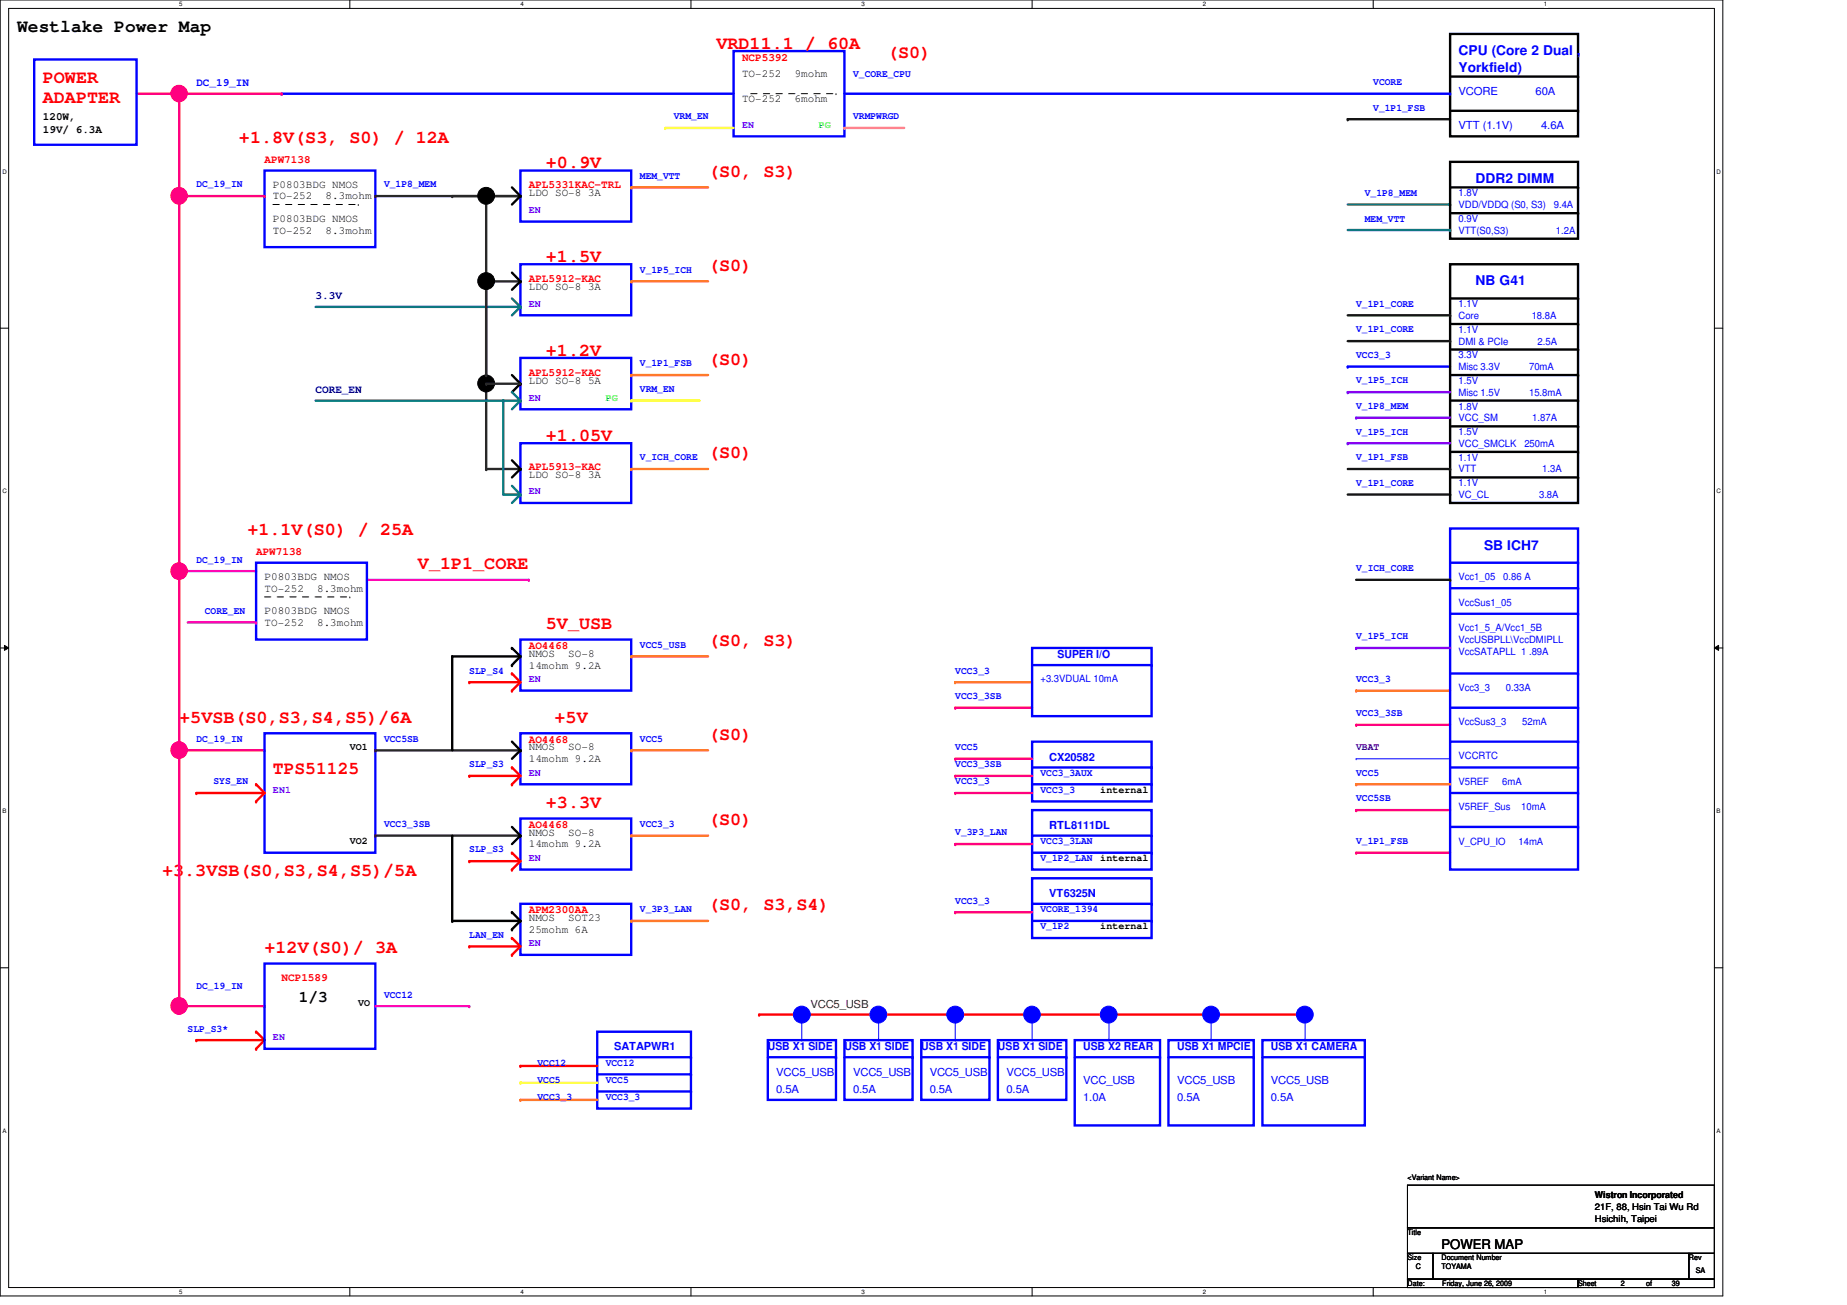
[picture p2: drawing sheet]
<svg xmlns="http://www.w3.org/2000/svg" width="297mm" height="210mm" viewBox="0 0 297 210" stroke-linecap="round" stroke-linejoin="round" font-family="sans-serif">
<path d="M0 0h277.1v208.4h-277.1zM1.4 1.4h274.3v205.7h-274.3z" fill="none" stroke="#000" stroke-width=".16"/>
<g fill="#fff">
<path d="M28.8 .1h.6v1.1h-.6z"/>
<path d="M28.8 207.2h.6v1.1h-.6z"/>
</g>
<path d="M56.3 0v1.4M56.3 207.1v1.3" fill="none" stroke="#000" stroke-width=".16"/>
<g fill="#fff">
<path d="M83.7 .1h.5v1.1h-.5z"/>
<path d="M83.7 207.2h.5v1.1h-.5z"/>
</g>
<path d="M111.1 0v1.4M111.1 207.1v1.3" fill="none" stroke="#000" stroke-width=".16"/>
<g fill="#fff">
<path d="M138.6 .1h.5v1.1h-.5z"/>
<path d="M138.6 207.2h.5v1.1h-.5z"/>
</g>
<path d="M166 0v1.4M166 207.1v1.3" fill="none" stroke="#000" stroke-width=".16"/>
<g fill="#fff">
<path d="M193.4 .1h.6v1.1h-.6z"/>
<path d="M193.4 207.2h.6v1.1h-.6z"/>
</g>
<path d="M220.8 0v1.4M220.8 207.1v1.3" fill="none" stroke="#000" stroke-width=".16"/>
<g fill="#fff">
<path d="M248.3 .1h.5v1.1h-.5z"/>
<path d="M248.3 207.2h.5v1.1h-.5z"/>
<path d="M.4 27.1h.7v1.1h-.7z"/>
<path d="M276.1 27.1h.7v1.1h-.7z"/>
<path d="M.4 78.5h.7v1.1h-.7z"/>
<path d="M276.1 78.5h.7v1.1h-.7z"/>
</g>
<path d="M0 52.8h1.4M275.7 52.8h1.4" fill="none" stroke="#000" stroke-width=".16"/>
<g fill="#fff">
<path d="M.4 129.9h.6v1.1h-.6z"/>
<path d="M276.1 129.9h.6v1.1h-.6z"/>
</g>
<path d="M0 104.2h1.4M.7 103.8l.7 .4-.7 .4zM275.7 104.2l.7-.4v.8zM275.7 104.2h1.4" fill="none" stroke="#000" stroke-width=".16"/>
<path d="M.7 103.8l.7 .4-.7 .4zM275.7 104.2l.7-.4v.8z" fill="#000"/>
<g fill="#fff">
<path d="M.4 181.4h.6v1.1h-.6z"/>
<path d="M276.1 181.4h.6v1.1h-.6z"/>
</g>
<path d="M0 155.7h1.4M275.7 155.7h1.4M226.4 190.6h49.3v6.9h-49.3zM226.4 197.5h49.3v4.1h-49.3zM226.4 201.6h4.1v4.1h-4.1zM226.4 205.7h27.4v1.4h-27.4zM230.5 201.6h41.1v4.1h-41.1zM253.8 205.7h21.9v1.4h-21.9zM271.6 201.6h4.1v4.1h-4.1z" fill="none" stroke="#000" stroke-width=".16"/>
<path d="M166 145.4h19.2" fill="none" stroke="#00f" stroke-width=".38"/>
<circle cx="185.2" cy="145.4" r=".19" fill="#00f"/>
<path d="M166 141.3h19.2v9.6h-19.2zM166 148.1h19.2" fill="none" stroke="#00f" stroke-width=".38"/>
<circle cx="185.2" cy="148.1" r=".19" fill="#00f"/>
<path d="M153.6 146.7h12.4" fill="none" stroke="#ff0080" stroke-width=".38"/>
<circle cx="153.6" cy="146.7" r=".19" fill="#ff0080"/>
<path d="M122.1 163.2h87.8" fill="none" stroke="#f00" stroke-width=".38"/>
<circle cx="122.1" cy="163.2" r=".19" fill="#f00"/>
<path d="M172.8 170.1h13.8" fill="none" stroke="#00f" stroke-width=".38"/>
<circle cx="186.6" cy="170.1" r=".19" fill="#00f"/>
<path d="M148.2 170.1h10.9" fill="none" stroke="#00f" stroke-width=".38"/>
<circle cx="159.1" cy="170.1" r=".19" fill="#00f"/>
<circle cx="178.3" cy="163.2" r="1.35" fill="#00f"/>
<g fill="none" stroke="#00f" stroke-width=".16">
<path d="M178.3 167.3h.1M178.3 163.2v4.1M194.8 167.3h.1M194.8 163.2v4.1"/>
<circle cx="178.3" cy="163.2" r="1.35"/>
</g>
<path d="M148.2 167.3h10.9v9.6h-10.9zM172.8 167.3h13.8v13.7h-13.8z" fill="none" stroke="#00f" stroke-width=".38"/>
<circle cx="194.8" cy="163.2" r="1.35" fill="#00f"/>
<circle cx="194.8" cy="163.2" r="1.35" fill="none" stroke="#00f" stroke-width=".16"/>
<path d="M28.8 91.9h12.4" fill="none" stroke="#f0f" stroke-width=".38"/>
<circle cx="41.2" cy="91.9" r=".19" fill="#f0f"/>
<path d="M59 93.3h26" fill="none" stroke="#f0f" stroke-width=".38"/>
<circle cx="85" cy="93.3" r=".19" fill="#f0f"/>
<path d="M42.5 96h13.8M56.3 96h.1" fill="none" stroke="#000" stroke-width=".16" stroke-dasharray="1 1 1 1 1 1 1 1"/>
<path d="M41.2 90.5h17.8v12.4h-17.8z" fill="none" stroke="#00f" stroke-width=".38"/>
<path d="M30.2 100.1h11" fill="none" stroke="#f0f" stroke-width=".38"/>
<circle cx="41.2" cy="100.1" r=".19" fill="#f0f"/>
<path d="M43.9 32.9h13.7M57.6 32.9h.1" fill="none" stroke="#000" stroke-width=".16" stroke-dasharray="1 1 1 1 1 1 1 1"/>
<path d="M42.5 27.4h17.9v12.4h-17.9z" fill="none" stroke="#00f" stroke-width=".38"/>
<path d="M31.6 167.3h10.9" fill="none" stroke="#f00" stroke-width=".38"/>
<circle cx="31.6" cy="167.3" r=".19" fill="#f00"/>
<path d="M41.2 165.9l1.3 1.4" fill="none" stroke="#f00" stroke-width=".38"/>
<circle cx="41.2" cy="165.9" r=".19" fill="#f00"/>
<path d="M42.5 167.3l-1.3 1.4" fill="none" stroke="#f00" stroke-width=".38"/>
<circle cx="41.2" cy="168.7" r=".19" fill="#f00"/>
<path d="M28.8 31.5h13.7" fill="none" stroke="#ff0080" stroke-width=".38"/>
<circle cx="42.5" cy="31.5" r=".19" fill="#ff0080"/>
<path d="M60.4 31.5h23.3" fill="none" stroke="#400040" stroke-width=".38"/>
<circle cx="60.4" cy="31.5" r=".19" fill="#400040"/>
<path d="M83.7 42.5h17.8v8.2h-17.8z" fill="none" stroke="#00f" stroke-width=".38"/>
<path d="M101.5 45.3h12.4" fill="none" stroke="#ff8000" stroke-width=".38"/>
<circle cx="101.5" cy="45.3" r=".19" fill="#ff8000"/>
<path d="M83.7 57.6h17.8v8.2h-17.8z" fill="none" stroke="#00f" stroke-width=".38"/>
<path d="M101.5 60.3h12.4" fill="none" stroke="#ff8000" stroke-width=".38"/>
<circle cx="101.5" cy="60.3" r=".19" fill="#ff8000"/>
<path d="M83.7 71.3h17.8v9.6h-17.8z" fill="none" stroke="#00f" stroke-width=".38"/>
<path d="M101.5 75.4h12.4" fill="none" stroke="#ff8000" stroke-width=".38"/>
<circle cx="101.5" cy="75.4" r=".19" fill="#ff8000"/>
<path d="M78.2 45.3v30.1" fill="none" stroke="#400040" stroke-width=".38"/>
<circle cx="78.2" cy="75.4" r=".19" fill="#400040"/>
<path d="M78.2 45.3h5.5" fill="none" stroke="#400040" stroke-width=".38"/>
<circle cx="78.2" cy="45.3" r=".19" fill="#400040"/>
<path d="M78.2 75.4h5.5" fill="none" stroke="#400040" stroke-width=".38"/>
<circle cx="78.2" cy="75.4" r=".19" fill="#400040"/>
<circle cx="78.2" cy="61.7" r="1.35" fill="#000"/>
<circle cx="78.2" cy="61.7" r="1.35" fill="none" stroke="#000" stroke-width=".16"/>
<path d="M82.3 60.3l1.4 1.4-1.4 1.4M82.3 74l1.4 1.4-1.4 1.4" fill="none" stroke="#000" stroke-width=".38"/>
<g fill="#000">
<circle cx="83.7" cy="75.4" r=".19"/>
<circle cx="83.7" cy="61.7" r=".19"/>
</g>
<path d="M80.9 64.4v15.1" fill="none" stroke="#008080" stroke-width=".38"/>
<circle cx="80.9" cy="64.4" r=".19" fill="#008080"/>
<path d="M50.8 49.4h32.9" fill="none" stroke="#008080" stroke-width=".38"/>
<circle cx="83.7" cy="49.4" r=".19" fill="#008080"/>
<path d="M82.3 78.1l1.4 1.4" fill="none" stroke="#008080" stroke-width=".38"/>
<circle cx="83.7" cy="79.5" r=".19" fill="#008080"/>
<path d="M83.7 79.5l-1.4 1.4" fill="none" stroke="#008080" stroke-width=".38"/>
<circle cx="83.7" cy="79.5" r=".19" fill="#008080"/>
<path d="M82.3 63.1l1.4 1.3" fill="none" stroke="#008080" stroke-width=".38"/>
<circle cx="83.7" cy="64.4" r=".19" fill="#008080"/>
<path d="M83.7 64.4l-1.4 1.4" fill="none" stroke="#008080" stroke-width=".38"/>
<circle cx="83.7" cy="64.4" r=".19" fill="#008080"/>
<path d="M82.3 48l1.4 1.4" fill="none" stroke="#008080" stroke-width=".38"/>
<circle cx="83.7" cy="49.4" r=".19" fill="#008080"/>
<path d="M83.7 49.4l-1.4 1.3" fill="none" stroke="#008080" stroke-width=".38"/>
<circle cx="83.7" cy="49.4" r=".19" fill="#008080"/>
<path d="M80.9 64.4h2.8" fill="none" stroke="#008080" stroke-width=".38"/>
<circle cx="83.7" cy="64.4" r=".19" fill="#008080"/>
<path d="M101.5 64.4h11" fill="none" stroke="#ff0" stroke-width=".38"/>
<circle cx="101.5" cy="64.4" r=".19" fill="#ff0"/>
<path d="M83.7 27.4h17.8v8.2h-17.8z" fill="none" stroke="#00f" stroke-width=".38"/>
<path d="M101.5 30.1h12.4" fill="none" stroke="#ff8000" stroke-width=".38"/>
<circle cx="101.5" cy="30.1" r=".19" fill="#ff8000"/>
<path d="M78.2 31.5v28.8" fill="none" stroke="#400040" stroke-width=".38"/>
<circle cx="78.2" cy="60.3" r=".19" fill="#400040"/>
<path d="M72.7 31.5h11" fill="none" stroke="#400040" stroke-width=".38"/>
<circle cx="72.7" cy="31.5" r=".19" fill="#400040"/>
<path d="M82.3 30.1l1.4 1.4" fill="none" stroke="#000" stroke-width=".38"/>
<circle cx="83.7" cy="31.5" r=".19" fill="#000"/>
<circle cx="28.8" cy="15" r="1.33" fill="#ff0080"/>
<circle cx="28.8" cy="15" r="1.33" fill="none" stroke="#ff0080" stroke-width=".16"/>
<path d="M83.7 31.5l-1.4 1.4" fill="none" stroke="#000" stroke-width=".38"/>
<circle cx="83.7" cy="31.5" r=".19" fill="#000"/>
<g fill="#000">
<circle cx="78.2" cy="31.5" r="1.35"/>
<circle cx="78.2" cy="45.2" r="1.35"/>
</g>
<g fill="none" stroke="#000" stroke-width=".16">
<circle cx="78.2" cy="31.5" r="1.35"/>
<circle cx="78.2" cy="45.2" r="1.35"/>
</g>
<path d="M50.8 64.4h30.1" fill="none" stroke="#008080" stroke-width=".38"/>
<circle cx="80.9" cy="64.4" r=".19" fill="#008080"/>
<path d="M80.9 79.5h2.8" fill="none" stroke="#008080" stroke-width=".38"/>
<circle cx="83.7" cy="79.5" r=".19" fill="#008080"/>
<path d="M82.3 43.9l1.4 1.4-1.4 1.3" fill="none" stroke="#000" stroke-width=".38"/>
<circle cx="83.7" cy="45.3" r=".19" fill="#000"/>
<path d="M78.2 61.7h5.5" fill="none" stroke="#400040" stroke-width=".38"/>
<circle cx="78.2" cy="61.7" r=".19" fill="#400040"/>
<path d="M83.7 117.9h17.8v8.3h-17.8z" fill="none" stroke="#00f" stroke-width=".38"/>
<path d="M28.8 120.7h13.7" fill="none" stroke="#ff0080" stroke-width=".38"/>
<circle cx="42.5" cy="120.7" r=".19" fill="#ff0080"/>
<path d="M42.5 117.9h17.9v19.3h-17.9z" fill="none" stroke="#00f" stroke-width=".38"/>
<path d="M60.4 120.7h23.3" fill="none" stroke="#400040" stroke-width=".38"/>
<circle cx="60.4" cy="120.7" r=".19" fill="#400040"/>
<path d="M83.7 131.7h17.8v8.2h-17.8z" fill="none" stroke="#00f" stroke-width=".38"/>
<path d="M101.5 134.4h12.4" fill="none" stroke="#ff8000" stroke-width=".38"/>
<circle cx="101.5" cy="134.4" r=".19" fill="#ff8000"/>
<path d="M31.6 127.6h10.9" fill="none" stroke="#f00" stroke-width=".38"/>
<circle cx="31.6" cy="127.6" r=".19" fill="#f00"/>
<path d="M60.4 134.4h23.3" fill="none" stroke="#400040" stroke-width=".38"/>
<circle cx="60.4" cy="134.4" r=".19" fill="#400040"/>
<path d="M101.5 120.7h12.4" fill="none" stroke="#ff8000" stroke-width=".38"/>
<circle cx="101.5" cy="120.7" r=".19" fill="#ff8000"/>
<path d="M75.5 138.5h8.2" fill="none" stroke="#f00" stroke-width=".38"/>
<circle cx="75.5" cy="138.5" r=".19" fill="#f00"/>
<path d="M82.3 119.3l1.4 1.4-1.4 1.3M82.3 133l1.4 1.4-1.4 1.4" fill="none" stroke="#000" stroke-width=".38"/>
<g fill="#000">
<circle cx="83.7" cy="134.4" r=".19"/>
<circle cx="83.7" cy="120.7" r=".19"/>
</g>
<path d="M82.3 123.4l1.4 1.4" fill="none" stroke="#f00" stroke-width=".38"/>
<circle cx="82.3" cy="123.4" r=".19" fill="#f00"/>
<path d="M83.7 124.8l-1.4 1.4" fill="none" stroke="#f00" stroke-width=".38"/>
<circle cx="82.3" cy="126.2" r=".19" fill="#f00"/>
<path d="M82.3 137.2l1.4 1.3" fill="none" stroke="#f00" stroke-width=".38"/>
<circle cx="82.3" cy="137.2" r=".19" fill="#f00"/>
<path d="M83.7 138.5l-1.4 1.4" fill="none" stroke="#f00" stroke-width=".38"/>
<circle cx="82.3" cy="139.9" r=".19" fill="#f00"/>
<path d="M41.2 126.2l1.3 1.4" fill="none" stroke="#f00" stroke-width=".38"/>
<circle cx="41.2" cy="126.2" r=".19" fill="#f00"/>
<path d="M42.5 127.6l-1.3 1.3" fill="none" stroke="#f00" stroke-width=".38"/>
<circle cx="41.2" cy="128.9" r=".19" fill="#f00"/>
<path d="M75.5 124.8h8.2" fill="none" stroke="#f00" stroke-width=".38"/>
<circle cx="75.5" cy="124.8" r=".19" fill="#f00"/>
<circle cx="28.8" cy="31.5" r="1.35" fill="#ff0080"/>
<circle cx="28.8" cy="31.5" r="1.35" fill="none" stroke="#ff0080" stroke-width=".16"/>
<circle cx="28.8" cy="120.6" r="1.35" fill="#ff0080"/>
<circle cx="28.8" cy="120.6" r="1.35" fill="none" stroke="#ff0080" stroke-width=".16"/>
<path d="M45.3 15.1h72.7" fill="none" stroke="#00f" stroke-width=".38"/>
<circle cx="45.3" cy="15.1" r=".19" fill="#00f"/>
<path d="M28.8 15.1v146.7" fill="none" stroke="#ff0080" stroke-width=".38"/>
<circle cx="28.8" cy="161.8" r=".19" fill="#ff0080"/>
<path d="M22 15.1h23.3" fill="none" stroke="#ff0080" stroke-width=".38"/>
<circle cx="45.3" cy="15.1" r=".19" fill="#ff0080"/>
<path d="M5.5 9.6h16.5v13.7h-16.5zM118 8.2h17.8v13.7h-17.8z" fill="none" stroke="#00f" stroke-width=".38"/>
<path d="M120.7 15.1h13.7M134.4 15.1h.1" fill="none" stroke="#000" stroke-width=".16" stroke-dasharray="1 1 1 1 1 1 1 1"/>
<circle cx="28.8" cy="161.8" r="1.35" fill="#ff0080"/>
<circle cx="28.8" cy="161.8" r="1.35" fill="none" stroke="#ff0080" stroke-width=".16"/>
<path d="M28.8 161.8h13.7" fill="none" stroke="#ff0080" stroke-width=".38"/>
<circle cx="42.5" cy="161.8" r=".19" fill="#ff0080"/>
<path d="M42.5 155h17.9v13.7h-17.9z" fill="none" stroke="#00f" stroke-width=".38"/>
<path d="M107 20.6h11" fill="none" stroke="#ff0" stroke-width=".38"/>
<circle cx="107" cy="20.6" r=".19" fill="#ff0"/>
<path d="M135.8 20.6h9.6" fill="none" stroke="#ff8080" stroke-width=".38"/>
<circle cx="135.8" cy="20.6" r=".19" fill="#ff8080"/>
<path d="M60.4 161.8h15.1" fill="none" stroke="#f0f" stroke-width=".38"/>
<circle cx="75.5" cy="161.8" r=".19" fill="#f0f"/>
<path d="M96.1 170.1h15" fill="none" stroke="#00f" stroke-width=".38"/>
<circle cx="111.1" cy="170.1" r=".19" fill="#00f"/>
<path d="M96.1 165.9h15v12.4h-15zM96.1 175.6h15" fill="none" stroke="#00f" stroke-width=".38"/>
<circle cx="111.1" cy="175.6" r=".19" fill="#00f"/>
<path d="M83.7 171.4h12.4" fill="none" stroke="#f00" stroke-width=".38"/>
<circle cx="83.7" cy="171.4" r=".19" fill="#f00"/>
<path d="M83.7 174.2h12.4" fill="none" stroke="#ff0" stroke-width=".38"/>
<circle cx="83.7" cy="174.2" r=".19" fill="#ff0"/>
<path d="M96.1 172.8h15" fill="none" stroke="#00f" stroke-width=".38"/>
<circle cx="111.1" cy="172.8" r=".19" fill="#00f"/>
<path d="M218.1 111.1h15.1" fill="none" stroke="#ff8000" stroke-width=".38"/>
<circle cx="218.1" cy="111.1" r=".19" fill="#ff8000"/>
<path d="M216.7 59h16.5" fill="none" stroke="#00f" stroke-width=".38"/>
<circle cx="216.7" cy="59" r=".19" fill="#00f"/>
<path d="M216.7 79.5h16.5" fill="none" stroke="#004000" stroke-width=".38"/>
<circle cx="233.2" cy="79.5" r=".19" fill="#004000"/>
<path d="M216.7 32.9h16.5" fill="none" stroke="#008080" stroke-width=".38"/>
<circle cx="233.2" cy="32.9" r=".19" fill="#008080"/>
<path d="M218.1 130.3h15.1" fill="none" stroke="#ff0080" stroke-width=".38"/>
<circle cx="218.1" cy="130.3" r=".19" fill="#ff0080"/>
<path d="M218.1 137.2h15.1" fill="none" stroke="#ff0080" stroke-width=".38"/>
<circle cx="218.1" cy="137.2" r=".19" fill="#ff0080"/>
<path d="M153.6 113.8h12.4" fill="none" stroke="#ff0080" stroke-width=".38"/>
<circle cx="153.6" cy="113.8" r=".19" fill="#ff0080"/>
<path d="M153.6 109.7h12.4" fill="none" stroke="#ff8000" stroke-width=".38"/>
<circle cx="153.6" cy="109.7" r=".19" fill="#ff8000"/>
<path d="M218.1 122h.1M218.1 122h15.1" fill="none" stroke="#00f" stroke-width=".16"/>
<path d="M216.7 19.2h16.5" fill="none" stroke="#004000" stroke-width=".38"/>
<circle cx="216.7" cy="19.2" r=".19" fill="#004000"/>
<path d="M218.1 116.6h15.1" fill="none" stroke="#ff0080" stroke-width=".38"/>
<circle cx="218.1" cy="116.6" r=".19" fill="#ff0080"/>
<path d="M233.2 5.5h20.6v16.4h-20.6zM233.2 30.1h20.6" fill="none" stroke="#000" stroke-width=".38"/>
<circle cx="253.8" cy="30.1" r=".19" fill="#000"/>
<path d="M233.2 127.6h20.6" fill="none" stroke="#00f" stroke-width=".38"/>
<circle cx="253.8" cy="127.6" r=".19" fill="#00f"/>
<path d="M233.2 12.3h20.6M233.2 56.2h20.6M233.2 72.7h20.6" fill="none" stroke="#000" stroke-width=".38"/>
<g fill="#000">
<circle cx="253.8" cy="12.3" r=".19"/>
<circle cx="253.8" cy="56.2" r=".19"/>
<circle cx="253.8" cy="72.7" r=".19"/>
</g>
<path d="M233.2 94.6h20.6M166 104.2h19.2v11h-19.2z" fill="none" stroke="#00f" stroke-width=".38"/>
<circle cx="253.8" cy="94.6" r=".19" fill="#00f"/>
<path d="M233.2 17.8h20.6M233.2 26h20.6v12.4h-20.6zM233.2 42.5h20.6v38.4h-20.6zM233.2 64.4h20.6M233.2 68.6h20.6" fill="none" stroke="#000" stroke-width=".38"/>
<path d="M233.2 85h20.6v54.9h-20.6zM233.2 108.3h20.6" fill="none" stroke="#00f" stroke-width=".38"/>
<g fill="#000">
<circle cx="253.8" cy="17.8" r=".19"/>
<circle cx="253.8" cy="64.4" r=".19"/>
<circle cx="253.8" cy="68.6" r=".19"/>
</g>
<circle cx="253.8" cy="108.3" r=".19" fill="#00f"/>
<path d="M135.8 15.1h97.4" fill="none" stroke="#00f" stroke-width=".38"/>
<circle cx="233.2" cy="15.1" r=".19" fill="#00f"/>
<path d="M233.2 34.3h20.6" fill="none" stroke="#000" stroke-width=".38"/>
<circle cx="253.8" cy="34.3" r=".19" fill="#000"/>
<path d="M233.2 119.3h20.6" fill="none" stroke="#00f" stroke-width=".38"/>
<circle cx="253.8" cy="119.3" r=".19" fill="#00f"/>
<path d="M166 107h19.2" fill="none" stroke="#00f" stroke-width=".38"/>
<circle cx="185.2" cy="107" r=".19" fill="#00f"/>
<path d="M233.2 133h20.6" fill="none" stroke="#00f" stroke-width=".38"/>
<circle cx="253.8" cy="133" r=".19" fill="#00f"/>
<path d="M233.2 48h20.6M233.2 60.3h20.6" fill="none" stroke="#000" stroke-width=".38"/>
<g fill="#000">
<circle cx="253.8" cy="48" r=".19"/>
<circle cx="253.8" cy="60.3" r=".19"/>
</g>
<path d="M233.2 113.8h20.6" fill="none" stroke="#00f" stroke-width=".38"/>
<circle cx="253.8" cy="113.8" r=".19" fill="#00f"/>
<path d="M233.2 52.1h20.6M233.2 76.8h20.6" fill="none" stroke="#000" stroke-width=".38"/>
<g fill="#000">
<circle cx="253.8" cy="52.1" r=".19"/>
<circle cx="253.8" cy="76.8" r=".19"/>
</g>
<path d="M218.1 93.3h15.1" fill="none" stroke="#004000" stroke-width=".38"/>
<circle cx="233.2" cy="93.3" r=".19" fill="#004000"/>
<path d="M233.2 90.5h20.6" fill="none" stroke="#00f" stroke-width=".38"/>
<circle cx="253.8" cy="90.5" r=".19" fill="#00f"/>
<path d="M233.2 123.4h20.6" fill="none" stroke="#00f" stroke-width=".38"/>
<circle cx="253.8" cy="123.4" r=".19" fill="#00f"/>
<path d="M216.7 75.4h16.5" fill="none" stroke="#004000" stroke-width=".38"/>
<circle cx="233.2" cy="75.4" r=".19" fill="#004000"/>
<path d="M216.7 54.9h16.5" fill="none" stroke="#004000" stroke-width=".38"/>
<circle cx="233.2" cy="54.9" r=".19" fill="#004000"/>
<path d="M216.7 50.7h16.5" fill="none" stroke="#004000" stroke-width=".38"/>
<circle cx="233.2" cy="50.7" r=".19" fill="#004000"/>
<path d="M216.7 37h16.5" fill="none" stroke="#008080" stroke-width=".38"/>
<circle cx="233.2" cy="37" r=".19" fill="#008080"/>
<path d="M216.7 63.1h16.5" fill="none" stroke="#8000ff" stroke-width=".38"/>
<circle cx="216.7" cy="63.1" r=".19" fill="#8000ff"/>
<path d="M218.1 67.2h15.1" fill="none" stroke="#8000ff" stroke-width=".38"/>
<circle cx="218.1" cy="67.2" r=".19" fill="#8000ff"/>
<path d="M216.7 71.3h16.5" fill="none" stroke="#8000ff" stroke-width=".38"/>
<circle cx="216.7" cy="71.3" r=".19" fill="#8000ff"/>
<path d="M218.1 104.2h15.1" fill="none" stroke="#8000ff" stroke-width=".38"/>
<circle cx="218.1" cy="104.2" r=".19" fill="#8000ff"/>
<circle cx="28.8" cy="91.9" r="1.35" fill="#ff0080"/>
<circle cx="28.8" cy="91.9" r="1.35" fill="none" stroke="#ff0080" stroke-width=".16"/>
<path d="M83.7 176.9h12.4" fill="none" stroke="#ff8000" stroke-width=".38"/>
<circle cx="83.7" cy="176.9" r=".19" fill="#ff8000"/>
<circle cx="153.6" cy="163.2" r="1.35" fill="#00f"/>
<g fill="none" stroke="#00f" stroke-width=".16">
<path d="M153.6 167.3h.1M153.6 163.2v4.1"/>
<circle cx="153.6" cy="163.2" r="1.35"/>
</g>
<circle cx="166" cy="163.2" r="1.35" fill="#00f"/>
<circle cx="166" cy="163.2" r="1.35" fill="none" stroke="#00f" stroke-width=".16"/>
<path d="M187.9 170.1h13.7" fill="none" stroke="#00f" stroke-width=".38"/>
<circle cx="201.6" cy="170.1" r=".19" fill="#00f"/>
<path d="M187.9 167.3h13.7v13.7h-13.7z" fill="none" stroke="#00f" stroke-width=".38"/>
<path d="M209.9 167.3h.1M209.9 163.2v4.1" fill="none" stroke="#00f" stroke-width=".16"/>
<circle cx="209.8" cy="163.2" r="1.35" fill="#00f"/>
<circle cx="209.8" cy="163.2" r="1.35" fill="none" stroke="#00f" stroke-width=".16"/>
<path d="M203 170.1h16.5" fill="none" stroke="#00f" stroke-width=".38"/>
<circle cx="219.5" cy="170.1" r=".19" fill="#00f"/>
<path d="M166 134.4h19.2M203 167.3h16.5v13.7h-16.5z" fill="none" stroke="#00f" stroke-width=".38"/>
<circle cx="185.2" cy="134.4" r=".19" fill="#00f"/>
<path d="M166 130.3h19.2v9.6h-19.2zM166 137.2h19.2" fill="none" stroke="#00f" stroke-width=".38"/>
<circle cx="185.2" cy="137.2" r=".19" fill="#00f"/>
<path d="M166 123.4h19.2" fill="none" stroke="#00f" stroke-width=".38"/>
<circle cx="185.2" cy="123.4" r=".19" fill="#00f"/>
<path d="M166 119.3h19.2v9.6h-19.2zM166 126.2h19.2" fill="none" stroke="#00f" stroke-width=".38"/>
<circle cx="185.2" cy="126.2" r=".19" fill="#00f"/>
<path d="M153.6 122h12.4" fill="none" stroke="#ff0080" stroke-width=".38"/>
<circle cx="153.6" cy="122" r=".19" fill="#ff0080"/>
<path d="M153.6 135.8h12.4" fill="none" stroke="#ff0080" stroke-width=".38"/>
<circle cx="153.6" cy="135.8" r=".19" fill="#ff0080"/>
<path d="M233.2 98.7h20.6" fill="none" stroke="#00f" stroke-width=".38"/>
<circle cx="253.8" cy="98.7" r=".19" fill="#00f"/>
<path d="M218.1 126.2h15.1" fill="none" stroke="#ff8000" stroke-width=".38"/>
<circle cx="218.1" cy="126.2" r=".19" fill="#ff8000"/>
<path d="M83.7 102.9h17.8v8.2h-17.8z" fill="none" stroke="#00f" stroke-width=".38"/>
<path d="M101.5 105.6h12.4" fill="none" stroke="#ff8000" stroke-width=".38"/>
<circle cx="101.5" cy="105.6" r=".19" fill="#ff8000"/>
<path d="M82.3 108.3l1.4 1.4" fill="none" stroke="#f00" stroke-width=".38"/>
<circle cx="82.3" cy="108.3" r=".19" fill="#f00"/>
<path d="M83.7 109.7l-1.4 1.4" fill="none" stroke="#f00" stroke-width=".38"/>
<circle cx="82.3" cy="111.1" r=".19" fill="#f00"/>
<path d="M75.5 109.7h8.2" fill="none" stroke="#f00" stroke-width=".38"/>
<circle cx="75.5" cy="109.7" r=".19" fill="#f00"/>
<path d="M82.3 104.2l1.4 1.4M83.7 105.6h-11v15.1M83.7 105.6l-1.4 1.4" fill="none" stroke="#000" stroke-width=".38"/>
<g fill="#000">
<circle cx="72.7" cy="105.6" r=".19"/>
<circle cx="82.3" cy="104.2" r=".19"/>
<circle cx="82.3" cy="107" r=".19"/>
<circle cx="83.7" cy="105.6" r=".19"/>
</g>
<path d="M153.6 124.8h12.4" fill="none" stroke="#ff0080" stroke-width=".38"/>
<circle cx="153.6" cy="124.8" r=".19" fill="#ff0080"/>
<path d="M153.6 127.6h12.4" fill="none" stroke="#ff0080" stroke-width=".38"/>
<circle cx="153.6" cy="127.6" r=".19" fill="#ff0080"/>
<path d="M83.7 145.4h17.8v8.2h-17.8z" fill="none" stroke="#00f" stroke-width=".38"/>
<path d="M72.7 134.4v13.7h11M82.3 146.7l1.4 1.4M83.7 148.1l-1.4 1.4" fill="none" stroke="#000" stroke-width=".38"/>
<g fill="#000">
<circle cx="72.7" cy="148.1" r=".19"/>
<circle cx="82.3" cy="149.5" r=".19"/>
<circle cx="82.3" cy="146.7" r=".19"/>
<circle cx="83.7" cy="148.1" r=".19"/>
</g>
<path d="M75.5 152.2h8.2" fill="none" stroke="#f00" stroke-width=".38"/>
<circle cx="75.5" cy="152.2" r=".19" fill="#f00"/>
<path d="M83.7 152.2l-1.4 1.4" fill="none" stroke="#f00" stroke-width=".38"/>
<circle cx="82.3" cy="153.6" r=".19" fill="#f00"/>
<path d="M82.3 150.9l1.4 1.3" fill="none" stroke="#f00" stroke-width=".38"/>
<circle cx="82.3" cy="150.9" r=".19" fill="#f00"/>
<path d="M101.5 148.1h12.4" fill="none" stroke="#ff8000" stroke-width=".38"/>
<circle cx="101.5" cy="148.1" r=".19" fill="#ff8000"/>
<path d="M166 167.3h.1M166 163.2v4.1" fill="none" stroke="#00f" stroke-width=".16"/>
<path d="M160.5 170.1h11" fill="none" stroke="#00f" stroke-width=".38"/>
<circle cx="171.5" cy="170.1" r=".19" fill="#00f"/>
<path d="M135.8 170.1h11M160.5 167.3h11v9.6h-11z" fill="none" stroke="#00f" stroke-width=".38"/>
<path d="M141.3 167.3h.1M141.3 163.2v4.1" fill="none" stroke="#00f" stroke-width=".16"/>
<circle cx="146.8" cy="170.1" r=".19" fill="#00f"/>
<path d="M135.8 167.3h11v9.6h-11z" fill="none" stroke="#00f" stroke-width=".38"/>
<circle cx="128.9" cy="163.2" r="1.35" fill="#00f"/>
<g fill="none" stroke="#00f" stroke-width=".16">
<path d="M128.9 167.3h.1M128.9 163.2v4.1"/>
<circle cx="128.9" cy="163.2" r="1.35"/>
</g>
<circle cx="141.3" cy="163.2" r="1.35" fill="#00f"/>
<circle cx="141.3" cy="163.2" r="1.35" fill="none" stroke="#00f" stroke-width=".16"/>
<path d="M123.5 170.1h10.9" fill="none" stroke="#00f" stroke-width=".38"/>
<circle cx="134.4" cy="170.1" r=".19" fill="#00f"/>
<path d="M123.5 167.3h10.9v9.6h-10.9z" fill="none" stroke="#00f" stroke-width=".38"/>
<text font-size="2.9" x="2.7" y="5.1">Westlake Power Map</text>
<g font-size="2.9" fill="#f00">
<text x="115.2" y="7.9">VRD11.1 / 60A</text>
<text x="142.7" y="9.3">(S0)</text>
<text x="6.9" y="13.4">POWER</text>
<text x="6.9" y="16.6">ADAPTER</text>
<text x="38.4" y="23">+1.8V(S3, S0) / 12A</text>
<text x="87.8" y="27.1">+0.9V</text>
<text x="113.9" y="28.4">(S0, S3)</text>
<text x="87.8" y="42.2">+1.5V</text>
<text x="113.9" y="43.6">(S0)</text>
<text x="87.8" y="57.3">+1.2V</text>
<text x="113.9" y="58.6">(S0)</text>
<text x="87.8" y="71">+1.05V</text>
<text x="113.9" y="73.7">(S0)</text>
<text x="39.8" y="86.1">+1.1V(S0) / 25A</text>
<text x="67.2" y="91.6">V_1P1_CORE</text>
<text x="87.8" y="101.1">5V_USB</text>
<text x="113.9" y="103.9">(S0, S3)</text>
<text x="28.8" y="116.2">+5VSB(S0,S3,S4,S5)/6A</text>
<text x="89.2" y="116.2">+5V</text>
<text x="113.9" y="119">(S0)</text>
<text x="43.9" y="124.5">TPS51125</text>
<text x="87.8" y="130">+3.3V</text>
<text x="113.9" y="132.7">(S0)</text>
<text x="26.1" y="140.9">+3.3VSB(S0,S3,S4,S5)/5A</text>
<text x="113.9" y="146.4">(S0, S3,S4)</text>
<text x="42.5" y="153.3">+12V(S0)/ 3A</text>
</g>
<text font-size="2.6" x="48" y="161.2">1/3</text>
<g font-size="2.2" fill="#00f">
<text x="234.6" y="8.9">CPU (Core 2 Dual ,</text>
<text x="234.6" y="11.5">Yorkfield)</text>
<text x="237.3" y="29.5">DDR2 DIMM</text>
<text x="237.3" y="45.9">NB G41</text>
<text x="238.7" y="88.4">SB ICH7</text>
</g>
<text font-size="2.2" x="231.8" y="200.9">POWER MAP</text>
<g font-size="1.8" fill="#f00">
<text x="119.3" y="9.7">NCP5392</text>
<text x="42.5" y="26.2">APW7138</text>
<text x="85" y="30.3">APL5331KAC-TRL</text>
<text x="85" y="45.4">APL5912-KAC</text>
<text x="85" y="60.5">APL5912-KAC</text>
<text x="85" y="75.6">APL5913-KAC</text>
<text x="41.2" y="89.3">APW7138</text>
<text x="85" y="104.4">AO4468</text>
<text x="85" y="119.5">AO4468</text>
<text x="85" y="133.2">AO4468</text>
<text x="85" y="146.9">APM2300AA</text>
<text x="45.3" y="157.9">NCP1589</text>
</g>
<g font-size="1.8" fill="#00f">
<text x="31.6" y="13.8">DC_19_IN</text>
<text x="234.6" y="15.3">VCORE</text>
<text x="247" y="15.3">60A</text>
<text x="234.6" y="20.8">VTT (1.1V)</text>
<text x="247.9" y="20.8">4.6A</text>
<text x="170.1" y="105.9">SUPER I/O</text>
<text x="168.7" y="122.3">CX20582</text>
<text x="168.7" y="133.3">RTL8111DL</text>
<text x="168.7" y="144.3">VT6325N</text>
<text x="98.8" y="169">SATAPWR1</text>
<text x="123.5" y="169">USB X1 SIDE</text>
<text x="124.8" y="173.1">VCC5_USB</text>
<text x="135.8" y="169">USB X1 SIDE</text>
<text x="137.2" y="173.1">VCC5_USB</text>
<text x="148.2" y="169">USB X1 SIDE</text>
<text x="149.5" y="173.1">VCC5_USB</text>
<text x="160.5" y="169">USB X1 SIDE</text>
<text x="161.9" y="173.1">VCC5_USB</text>
<text x="174.2" y="169">USB X2 REAR</text>
<text x="189.3" y="169">USB X1 MPCIE</text>
<text x="204.4" y="169">USB X1 CAMERA</text>
<text x="124.8" y="175.8">0.5A</text>
<text x="137.2" y="175.8">0.5A</text>
<text x="149.5" y="175.8">0.5A</text>
<text x="161.9" y="175.8">0.5A</text>
<text x="174.2" y="177.2">1.0A</text>
<text x="174.2" y="174.4">VCC_USB</text>
<text x="189.3" y="174.4">VCC5_USB</text>
<text x="189.3" y="177.2">0.5A</text>
<text x="204.4" y="174.4">VCC5_USB</text>
<text x="204.4" y="177.2">0.5A</text>
</g>
<g font-size="1.8">
<text x="119.3" y="12.4">TO-252</text>
<text x="119.3" y="16.5">TO-252</text>
<text x="127.8" y="12.4">9mohm</text>
<text x="127.8" y="16.5">6mohm</text>
<text x="6.9" y="19.3">120W,</text>
<text x="6.9" y="21.4">19V/ 6.3A</text>
<text x="43.9" y="30.2">P0803BDG NMOS</text>
<text x="43.9" y="32.1">TO-252</text>
<text x="43.9" y="35.7">P0803BDG NMOS</text>
<text x="52.4" y="32.1">8.3mohm</text>
<text x="85" y="31.5">LDO SO-8 3A</text>
<text x="43.9" y="37.6">TO-252</text>
<text x="52.4" y="37.6">8.3mohm</text>
<text x="85" y="46.7">LDO SO-8 3A</text>
<text x="85" y="61.7">LDO SO-8 5A</text>
<text x="85" y="76.8">LDO SO-8 3A</text>
<text x="42.5" y="93.3">P0803BDG NMOS</text>
<text x="42.5" y="95.2">TO-252</text>
<text x="51" y="95.2">8.3mohm</text>
<text x="42.5" y="98.8">P0803BDG NMOS</text>
<text x="42.5" y="100.7">TO-252</text>
<text x="51" y="100.7">8.3mohm</text>
<text x="85" y="105.6">NMOS</text>
<text x="85" y="107.5">14mohm 9.2A</text>
<text x="91.4" y="105.6">SO-8</text>
<text x="85" y="120.7">NMOS</text>
<text x="85" y="122.6">14mohm 9.2A</text>
<text x="91.4" y="120.7">SO-8</text>
<text x="85" y="134.4">NMOS</text>
<text x="85" y="136.3">14mohm 9.2A</text>
<text x="91.4" y="134.4">SO-8</text>
<text x="85" y="148.1">NMOS</text>
<text x="91.4" y="148.1">SOT23</text>
<text x="85" y="150">25mohm 6A</text>
</g>
<g font-size="1.8" fill="#000080">
<text x="50.8" y="48.1">3.3V</text>
<text x="50.8" y="63.2">CORE_EN</text>
</g>
<text font-size="1.8" fill="#800000" x="130.3" y="162.1">VCC5_USB</text>
<g font-size="1.6" fill="#00f">
<text x="137.2" y="12.3">V_CORE_CPU</text>
<text x="220.8" y="17.8">V_1P1_FSB</text>
<text x="220.8" y="13.7">VCORE</text>
<text x="108.4" y="19.2">VRM_EN</text>
<text x="137.2" y="19.2">VRMPWRGD</text>
<text x="102.9" y="28.8">MEM_VTT</text>
<text x="31.6" y="30.1">DC_19_IN</text>
<text x="61.8" y="30.1">V_1P8_MEM</text>
<text x="219.5" y="35.6">MEM_VTT</text>
<text x="219.5" y="31.5">V_1P8_MEM</text>
<text x="234.6" y="31.6">1.8V</text>
<text x="234.6" y="33.4">VDD/VDDQ (S0, S3)</text>
<text x="234.6" y="35.7">0.9V</text>
<text x="249.9" y="33.4">9.4A</text>
<text x="234.6" y="37.6">VTT(S0,S3)</text>
<text x="250.2" y="37.6">1.2A</text>
<text x="102.9" y="43.9">V_1P5_ICH</text>
<text x="218.1" y="49.4">V_1P1_CORE</text>
<text x="218.1" y="53.5">V_1P1_CORE</text>
<text x="234.6" y="49.4">1.1V</text>
<text x="234.6" y="51.3">Core</text>
<text x="234.6" y="53.6">1.1V</text>
<text x="246.3" y="51.3">18.8A</text>
<text x="102.9" y="58.9">V_1P1_FSB</text>
<text x="218.1" y="57.6">VCC3_3</text>
<text x="234.6" y="57.7">3.3V</text>
<text x="234.6" y="59.5">Misc 3.3V</text>
<text x="234.6" y="55.4">DMI &amp; PCIe</text>
<text x="245.9" y="59.5">70mA</text>
<text x="247.3" y="55.4">2.5A</text>
<text x="102.9" y="63.1">VRM_EN</text>
<text x="218.1" y="61.7">V_1P5_ICH</text>
<text x="218.1" y="65.8">V_1P8_MEM</text>
<text x="234.6" y="61.8">1.5V</text>
<text x="234.6" y="63.6">Misc 1.5V</text>
<text x="234.6" y="65.9">1.8V</text>
<text x="245.9" y="63.6">15.8mA</text>
<text x="218.1" y="69.9">V_1P5_ICH</text>
<text x="234.6" y="67.7">VCC_SM</text>
<text x="234.6" y="70">1.5V</text>
<text x="234.6" y="71.9">VCC_SMCLK</text>
<text x="245.1" y="71.9">250mA</text>
<text x="246.4" y="67.7">1.87A</text>
<text x="102.9" y="74">V_ICH_CORE</text>
<text x="218.1" y="74">V_1P1_FSB</text>
<text x="234.6" y="74.1">1.1V</text>
<text x="234.6" y="76">VTT</text>
<text x="248" y="76">1.3A</text>
<text x="218.1" y="78.1">V_1P1_CORE</text>
<text x="234.6" y="78.2">1.1V</text>
<text x="234.6" y="80.1">VC_CL</text>
<text x="247.5" y="80.1">3.8A</text>
<text x="31.6" y="90.5">DC_19_IN</text>
<text x="218.1" y="91.9">V_ICH_CORE</text>
<text x="234.6" y="93.3">Vcc1_05</text>
<text x="241.8" y="93.3">0.86 A</text>
<text x="32.9" y="98.7">CORE_EN</text>
<text x="234.6" y="101.6">Vcc1_5_A/Vcc1_5B</text>
<text x="234.6" y="97.5">VccSus1_05</text>
<text x="102.9" y="104.2">VCC5_USB</text>
<text x="218.1" y="102.8">V_1P5_ICH</text>
<text x="234.6" y="103.4">VccUSBPLL\VccDMIPLL</text>
<text x="234.6" y="105.3">VccSATAPLL 1 .89A</text>
<text x="75.5" y="108.3">SLP_S4</text>
<text x="153.6" y="108.3">VCC3_3</text>
<text x="153.6" y="112.4">VCC3_3SB</text>
<text x="167.3" y="109.8">+3.3VDUAL 10mA</text>
<text x="218.1" y="109.7">VCC3_3</text>
<text x="234.6" y="111.2">Vcc3_3</text>
<text x="242.2" y="111.2">0.33A</text>
<text x="31.6" y="119.3">DC_19_IN</text>
<text x="61.8" y="119.3">VCC5SB</text>
<text x="102.9" y="119.3">VCC5</text>
<text x="218.1" y="115.2">VCC3_3SB</text>
<text x="234.6" y="116.6">VccSus3_3</text>
<text x="244.8" y="116.6">52mA</text>
<text x="75.5" y="123.4">SLP_S3</text>
<text x="153.6" y="120.6">VCC5</text>
<text x="153.6" y="123.4">VCC3_3SB</text>
<text x="167.3" y="124.8">VCC3_3AUX</text>
<text x="218.1" y="124.8">VCC5</text>
<text x="234.6" y="122.1">VCCRTC</text>
<text x="34.3" y="126.2">SYS_EN</text>
<text x="153.6" y="126.2">VCC3_3</text>
<text x="167.3" y="127.5">VCC3_3</text>
<text x="218.1" y="128.9">VCC5SB</text>
<text x="234.6" y="126.2">V5REF</text>
<text x="234.6" y="130.3">V5REF_Sus</text>
<text x="241.6" y="126.2">6mA</text>
<text x="244.6" y="130.3">10mA</text>
<text x="61.8" y="133">VCC3_3SB</text>
<text x="75.5" y="137.1">SLP_S3</text>
<text x="102.9" y="133">VCC3_3</text>
<text x="153.6" y="134.4">V_3P3_LAN</text>
<text x="167.3" y="135.8">VCC3_3LAN</text>
<text x="218.1" y="135.8">V_1P1_FSB</text>
<text x="234.6" y="135.8">V_CPU_IO</text>
<text x="244.2" y="135.8">14mA</text>
<text x="167.3" y="138.5">V_1P2_LAN</text>
<text x="102.9" y="146.7">V_3P3_LAN</text>
<text x="153.6" y="145.4">VCC3_3</text>
<text x="167.3" y="146.7">VCORE_1394</text>
<text x="167.3" y="149.5">V_1P2</text>
<text x="75.5" y="150.8">LAN_EN</text>
<text x="31.6" y="159.1">DC_19_IN</text>
<text x="61.8" y="160.4">VCC12</text>
<text x="30.2" y="165.9">SLP_S3*</text>
<text x="86.4" y="171.4">VCC12</text>
<text x="97.4" y="171.4">VCC12</text>
<text x="86.4" y="176.9">VCC3_3</text>
<text x="86.4" y="174.2">VCC5</text>
<text x="97.4" y="176.9">VCC3_3</text>
<text x="97.4" y="174.2">VCC5</text>
</g>
<g font-size="1.6" fill="#8000ff">
<text x="119.3" y="20.5">EN</text>
<text x="85" y="34.2">EN</text>
<text x="85" y="49.4">EN</text>
<text x="85" y="64.4">EN</text>
<text x="85" y="79.5">EN</text>
<text x="85" y="109.7">EN</text>
<text x="85" y="124.8">EN</text>
<text x="43.9" y="127.5">EN1</text>
<text x="85" y="138.5">EN</text>
<text x="85" y="152.2">EN</text>
<text x="43.9" y="167.3">EN</text>
</g>
<g font-size="1.6" fill="#0f0">
<text x="131.7" y="20.5">PG</text>
<text x="97.4" y="64.4">PG</text>
</g>
<g font-size="1.6">
<text x="56.3" y="120.6">VO1</text>
<text x="176.9" y="127.5">internal</text>
<text x="56.3" y="135.8">VO2</text>
<text x="176.9" y="138.5">internal</text>
<text x="176.9" y="149.5">internal</text>
<text x="57.6" y="161.8">VO</text>
</g>
<text font-size="1.6" fill="#400080" x="218.1" y="120.6">VBAT</text>
<g font-size="1.5">
<text x="256.5" y="192.7">Wistron Incorporated</text>
<text x="256.5" y="194.6">21F, 88, Hsin Tai Wu Rd</text>
<text x="256.5" y="196.5">Hsichih, Taipei</text>
</g>
<g font-size="1.2">
<text x="226.4" y="189.7">&lt;Variant Name&gt;</text>
<text x="226.4" y="198.6">Title</text>
<text x="226.4" y="202.7">Size</text>
<text x="231.8" y="202.7">Document Number</text>
<text x="271.6" y="202.7">Rev</text>
<text x="226.4" y="206.9">Date:</text>
<text x="227.7" y="204.1">C</text>
<text x="231.8" y="204.1">TOYAMA</text>
<text x="231.9" y="206.9">Friday, June 26, 2009</text>
<text x="253.8" y="206.9">Sheet</text>
<text x="260.6" y="206.9">2</text>
<text x="264.7" y="206.9">of</text>
<text x="268.9" y="206.9">39</text>
<text x="272.7" y="204.7">SA</text>
</g>
<g font-size="1">
<text x="28.8" y="1">5</text>
<text x="83.7" y="1">4</text>
<text x="138.6" y="1">3</text>
<text x="193.4" y="1">2</text>
<text x="248.3" y="1">1</text>
<text x=".4" y="27.9">D</text>
<text x="276.1" y="27.9">D</text>
<text x=".4" y="79.4">C</text>
<text x="276.1" y="79.4">C</text>
<text x=".4" y="130.8">B</text>
<text x="276.1" y="130.8">B</text>
<text x=".4" y="182.2">A</text>
<text x="276.1" y="182.2">A</text>
<text x="28.8" y="208.1">5</text>
<text x="83.7" y="208.1">4</text>
<text x="138.6" y="208.1">3</text>
<text x="193.4" y="208.1">2</text>
<text x="248.3" y="208.1">1</text>
</g>
</svg>
